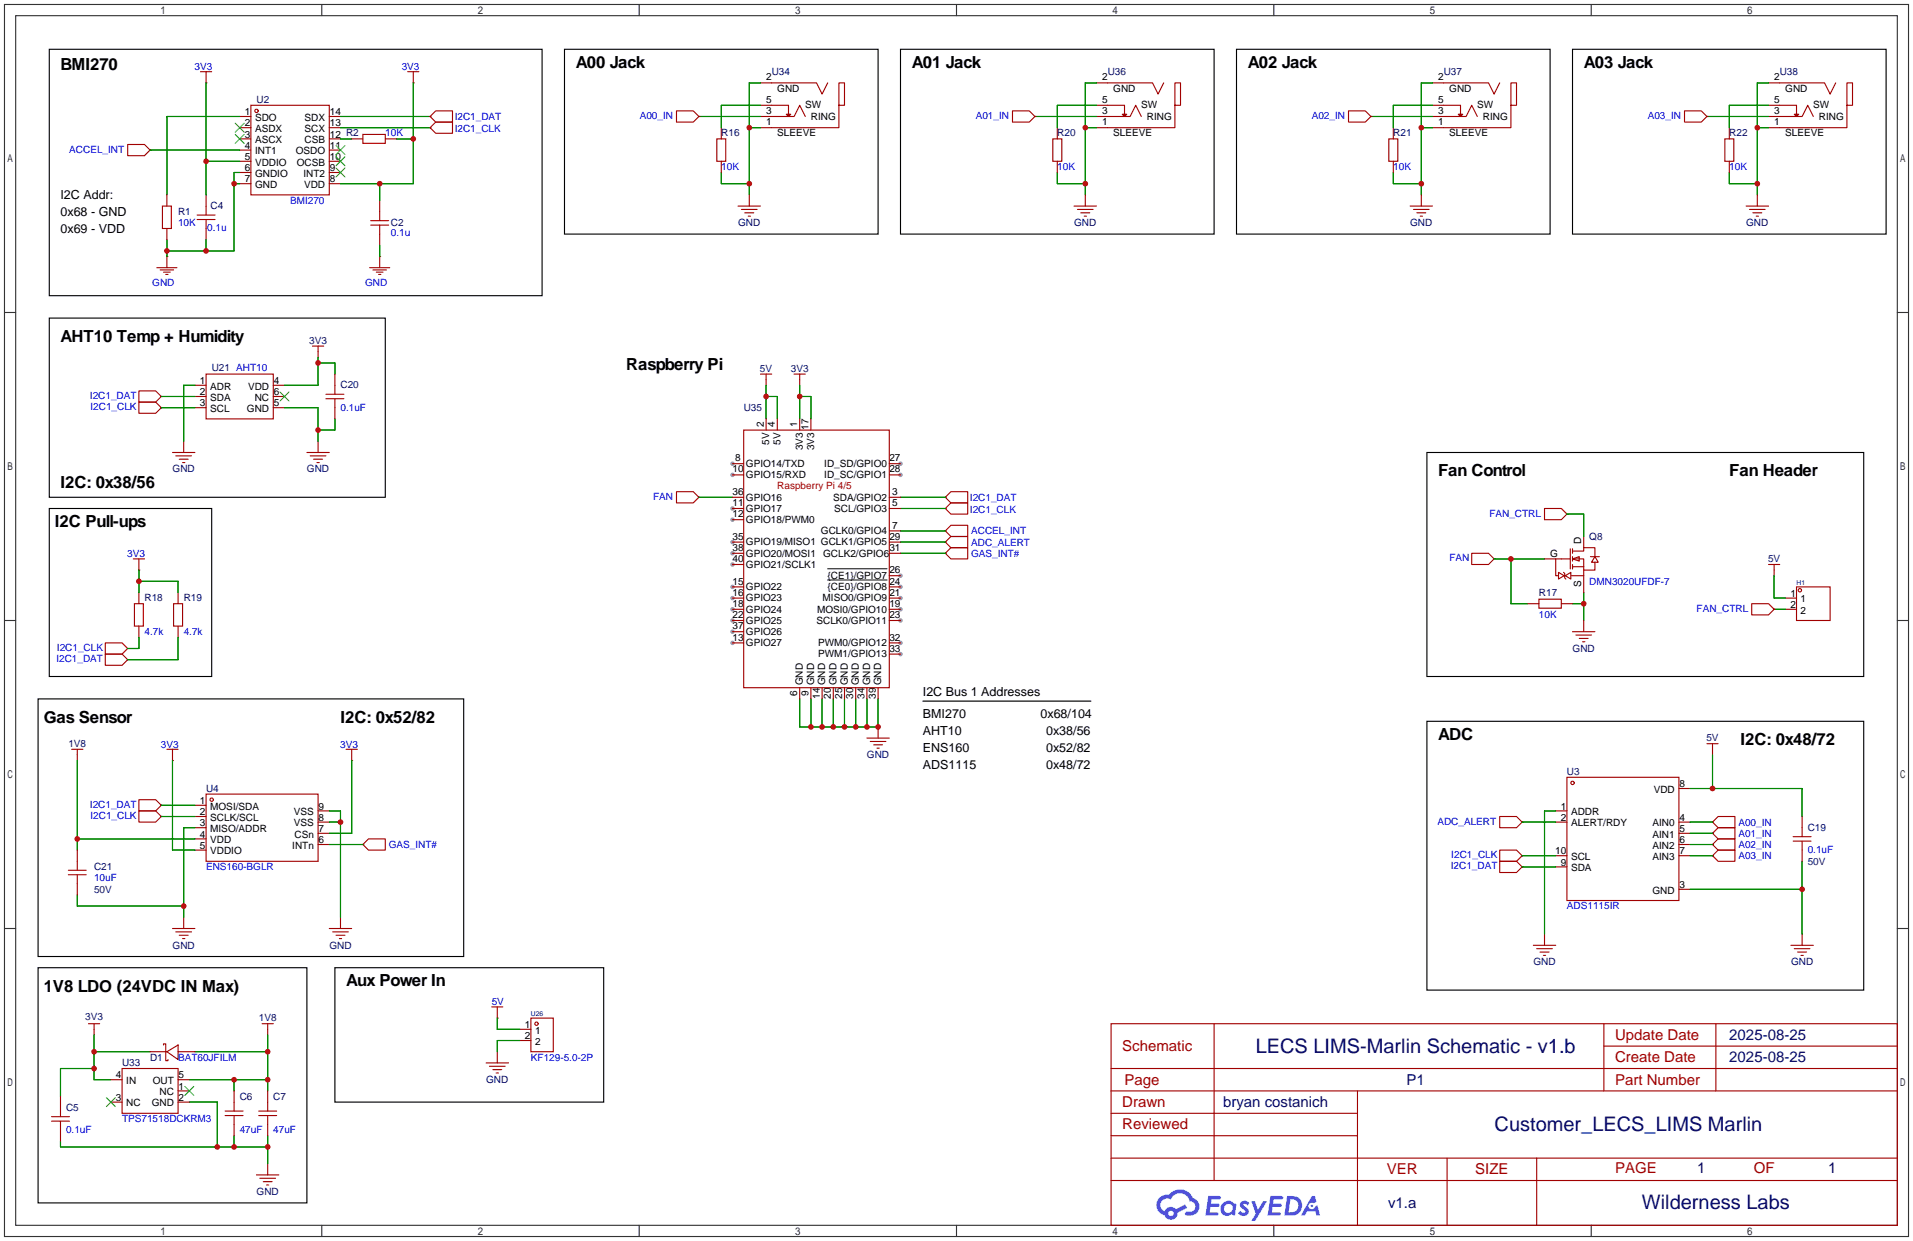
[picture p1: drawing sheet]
<svg xmlns="http://www.w3.org/2000/svg" width="434mm" height="281mm" viewBox="0 0 434 281" stroke-linecap="round" stroke-linejoin="round" font-family="sans-serif">
<g fill="#999">
<circle cx="166.1" cy="107.7" r=".51"/>
<circle cx="166.1" cy="115.3" r=".51"/>
<circle cx="166.1" cy="117.9" r=".51"/>
<circle cx="166.1" cy="145.8" r=".51"/>
<circle cx="166.1" cy="133.1" r=".51"/>
<circle cx="166.1" cy="135.6" r=".51"/>
<circle cx="166.1" cy="138.2" r=".51"/>
<circle cx="204.2" cy="138.2" r=".51"/>
<circle cx="204.2" cy="135.6" r=".51"/>
<circle cx="166.1" cy="140.7" r=".51"/>
<circle cx="204.2" cy="140.7" r=".51"/>
<circle cx="204.2" cy="133.1" r=".51"/>
<circle cx="204.2" cy="130.6" r=".51"/>
<circle cx="204.2" cy="105.2" r=".51"/>
<circle cx="204.2" cy="107.7" r=".51"/>
<circle cx="204.2" cy="145.8" r=".51"/>
<circle cx="204.2" cy="148.3" r=".51"/>
<circle cx="166.1" cy="122.9" r=".51"/>
<circle cx="166.1" cy="143.3" r=".51"/>
<circle cx="166.1" cy="125.5" r=".51"/>
<circle cx="166.1" cy="128" r=".51"/>
<circle cx="166.1" cy="105.2" r=".51"/>
</g>
<g fill="none" stroke="#333" stroke-width=".25">
<path d="M1 1h431.8v279.4h-431.8zM3.6 3.6h426.7v274.3h-426.7zM73 1v2.6M144.9 1v2.6M216.9 1v2.6M288.9 1v2.6M360.8 1v2.6M1 70.9h2.6M430.3 70.9h2.5M1 140.7h2.6M430.3 140.7h2.5M1 210.6h2.6"/>
<path d="M430.3 210.6h2.5M73 277.9v2.5M144.9 277.9v2.5M216.9 277.9v2.5M288.9 277.9v2.5M360.8 277.9v2.5"/>
</g>
<g fill="none" stroke="#a10000" stroke-width=".25">
<path d="M252 232.2h178.3v45.7h-178.3zM275.3 232.2v35.5M363.7 232.2v15.2M363.7 237.2h66.6M389.1 232.2v15.2M252 252.5h55.8M252 247.4h178.3M252 257.6h55.8M252 242.3h178.3M307.8 247.4v30.5M252 267.7h178.3M252 262.6h178.3"/>
<path d="M328.2 262.6v15.3M348.5 262.6v15.3"/>
</g>
<g fill="#5487ff">
<path d="M281.5 272.6a1.3 1.3 0 0 1 1.8 .2l-.4 .7a.54 .54 0 0 0-.9-.3l.1 .2a1.28 1.28 0 0 1 .8 2 1.53 1.53 0 0 1-2.2-.2l.6-.6 .7 .4a.31 .31 0 0 0 .4-.3 .31 .31 0 0 0-.3-.3 1.12 1.12 0 0 1-.6-1.8z"/>
<path d="M283.8 272.4h.8l.7 1.9 1.1-1.9h1l-2.8 4.5h-.8l.9-1.7z"/>
<path d="M274 271.2h2.2a.46 .46 0 0 1 .6 .1 .46 .46 0 0 1 .1 .5l-.4 .2h-1.7l-.2 .9h1.7a.4 .4 0 0 1 .3 .5 .4 .4 0 0 1-.4 .3h-1.7l-.2 1.2h1.4a.46 .46 0 0 1 .5 .1 .46 .46 0 0 1 .1 .5l-.3 .2h-2.7z"/>
<path d="M288.1 271.2h2.2a.47 .47 0 0 1 .6 .1 .47 .47 0 0 1 .1 .5l-.4 .2h-1.7l-.2 .9h1.7a.4 .4 0 0 1 .3 .5 .4 .4 0 0 1-.4 .3h-1.7l-.2 1.2h1.4a.46 .46 0 0 1 .5 .1 .46 .46 0 0 1 .1 .5l-.3 .2h-2.6z"/>
<path d="M297.5 271.2h.7l.4 1.4-.7 .3a.75 .75 0 0 0-1.1 .3 .75 .75 0 0 0 .5 1 .75 .75 0 0 0 .9-.6l.6-.3 .6 2.4h-.9l-.2-1h-1.9l-.5 1h-.9z"/>
<path d="M291.9 271.2l-.7 4.5h1.5a2.27 2.27 0 0 0 2.6-2.3 2.27 2.27 0 0 0-2.7-2.2zM292.7 272a1.5 1.5 0 0 1 1.7 1.5 1.5 1.5 0 0 1-1.9 1.4h-.3z"/>
<path d="M277.3 272.8a1.6 1.6 0 0 0-.3 2.3 1.6 1.6 0 0 0 2.3 .2l.8 .4 .3-2.5-.2-.3h-.4a1.58 1.58 0 0 0-2.5-.1zM277.9 273.4a.98 .98 0 0 1 1.6 .4 .98 .98 0 0 1-1.1 1.2 .94 .94 0 0 1-.8-.6 .94 .94 0 0 1 .3-1z"/>
<path d="M262.9 271.6a2.37 2.37 0 0 0 1.2 4 1.54 1.54 0 0 0 1.7 1 1.54 1.54 0 0 0 1.3-1.6l2.1-1.1-.4-.8-2.1 1.1a1.57 1.57 0 0 0-2.6 .5 1.5 1.5 0 0 1-.7-2.1 1.5 1.5 0 0 1 2.1-.6 2.23 2.23 0 0 1 2.3-1.4 2.23 2.23 0 0 1 2 1.9 1.16 1.16 0 0 1 1.3 1 1.16 1.16 0 0 1-1.1 1.3h-.7a.47 .47 0 0 0-.6 .4 .47 .47 0 0 0 .4 .5 2.14 2.14 0 0 0 2.8-1.3 2.14 2.14 0 0 0-1.4-2.8 3.2 3.2 0 0 0-5.4-.7l-1.2 .1zM265 275.2a.58 .58 0 0 1 1.1 0 .58 .58 0 0 1-1.1 0z"/>
<circle cx="297.5" cy="273.5" r=".28"/>
</g>
<g fill="none" stroke="#008700" stroke-width=".25">
<path d="M46.7 18.8v25.4M93.7 18.8v22.9h-16.5M172.5 18.8h-2.6v25.4M248.7 18.8h-2.6v25.4M324.9 18.8h-2.6v25.4M401.1 18.8h-2.6v25.4M34 34h20.4M46.7 36.6h7.7M54.4 26.4h-16.6v17.8M54.4 39.1h-1.3v17.8h-15.3M77.2 26.4h20.3M77.2 31.5h2.6"/>
<path d="M77.2 29h20.3M89.9 31.5h3.8M158.5 26.4h14M163.6 39.1v2.6h6.3M169.9 29h2.6M172.5 23.9h-8.9v5.1M234.7 26.4h14M239.8 39.1v2.6h6.3M246.1 29h2.6M248.7 23.9h-8.9v5.1M310.9 26.4h14M316 39.1v2.6h6.3"/>
<path d="M322.3 29h2.6M324.9 23.9h-8.9v5.1M387.1 26.4h14M392.2 39.1v2.6h6.3M398.5 29h2.6M401.1 23.9h-8.9v5.1M37.8 54.4v3.8M46.7 54.4v2.5M53.1 41.7h1.3M86.1 41.7v3.8M86.1 55.6v2.6M36.6 89.9h7.6"/>
<path d="M36.6 92.5h7.6M44.2 87.4h-2.5v12.7M64.5 92.5h7.6v7.6M72.1 81v6.4h-7.6M72.1 82.3h3.8v2.5M75.9 95v2.5h-3.8M173.7 89.9h2.6v5.1M173.7 87.4v7.6M181.4 89.9h2.5v5.1M181.4 87.4v7.6M158.5 112.8h7.6M204.2 112.8h10.2"/>
<path d="M204.2 115.3h10.2M355.3 116.6h3.9v5.1M31.5 129.3v5.1M31.5 131.8h8.9v2.6M204.2 122.9h10.2M204.2 125.5h10.2M204.2 120.4h10.2M338.8 126.7h11.5M342.6 126.7v10.2h3.9M356.6 136.9h2.6M359.2 134.4v6.3M402.3 130.6v5h2.6"/>
<path d="M402.3 138.2h2.6M31.5 144.5v2.6h-2.5M40.4 144.5v5.1h-11.4M181.4 158.5v6.3h17.7v-6.3M183.9 158.5v6.3M186.4 158.5v6.3M189 158.5v6.3M191.5 158.5v6.3M194.1 158.5v6.3M196.6 158.5v6.3M17.5 172.5v20.3M39.1 172.5v20.3h5.1"/>
<path d="M79.8 172.5v16.5h-5.1M383.3 178.8h25.4v6.4M388.4 171.2v7.6M17.5 190.2h26.7M36.6 185.2h7.6M36.6 182.6h7.6M44.2 187.7h-2.5v20.3M74.7 186.4h2.5M74.7 183.9h2.5v24.1M74.7 191.5h7.6M345.2 186.4h7.6M345.2 194.1h7.6"/>
<path d="M345.2 196.6h7.6M352.8 183.9h-2.5v27.9M383.3 186.4h5.1M383.3 194.1h5.1M383.3 189h5.1M383.3 191.5h5.1M408.7 195.3v16.5M17.5 202.9v2.6h24.2M383.3 201.7h25.4M21.3 234.7v10.2h3.8M21.3 238.5h12.7M44.2 238.5h16.5"/>
<path d="M60.7 234.7v12.7M112.8 230.9v2.5h5.1M117.9 236h-5.1v2.5M13.7 258.8v1.3h47M21.3 242.3h-7.6v6.4M42.9 244.9h17.8M42.9 249.9h6.4v10.2M53.1 244.9v2.5M53.1 257.6v2.5M60.7 257.6v6.3"/>
</g>
<g fill="none" stroke="#a10000" stroke-width=".25">
<path d="M45.5 16.3h2.5M46.7 18.8h.1M46.7 16.3v2.5M92.5 16.3h2.5M93.7 18.8h.1M93.7 16.3v2.5M172.5 18.8h12.7l1.2 2.5 1.3-2.5M248.7 18.8h12.7l1.2 2.5 1.3-2.5M324.9 18.8h12.7l1.2 2.5 1.3-2.5M401.1 18.8h12.7l1.2 2.5 1.3-2.5M29 32.8h3.8l1.2 1.2-1.2 1.3h-3.8zM34 34h.1"/>
<path d="M54.4 26.4h2.5M54.4 29h2.5M54.4 31.5h2.5M54.4 34h2.5M54.4 36.6h2.5M54.4 39.1h2.5M56.9 23.9h17.8v20.3h-17.8zM74.7 26.4h2.5M74.7 29h2.5M74.7 31.5h2.5M74.7 34h2.5M74.7 36.6h2.5"/>
<path d="M74.7 39.1h2.5M79.8 31.5h2.5M82.3 30.5h5.1v2h-5.1zM87.4 31.5h2.5M97.5 29h.1M97.5 26.4l1.3-1.3h3.8v2.6h-3.8zM97.5 26.4h.1M98.8 27.7h3.8v2.5h-3.8l-1.3-1.2zM153.4 25.1h3.8l1.3 1.3-1.3 1.3h-3.8zM158.5 26.4h.1M162.6 31.5h2v5.1h-2zM163.6 29v2.5"/>
<path d="M163.6 36.6v2.5M172.5 26.4h7.6l1.3-2.5 1.2 2.5M172.5 23.9h6.3v2.5l.5-.5h-1l.5 .5M190.2 23.9h1.3v-5.1h-1.3v10.2h-17.7M229.6 25.1h3.8l1.3 1.3-1.3 1.3h-3.8zM234.7 26.4h.1M238.8 31.5h2v5.1h-2zM239.8 29v2.5M239.8 36.6v2.5M248.7 26.4h7.6l1.3-2.5 1.2 2.5M248.7 23.9h6.3v2.5l.5-.5h-1l.5 .5M266.4 23.9h1.3v-5.1h-1.3v10.2h-17.7"/>
<path d="M305.8 25.1h3.8l1.3 1.3-1.3 1.3h-3.8zM310.9 26.4h.1M315 31.5h2v5.1h-2zM316 29v2.5M316 36.6v2.5M324.9 26.4h7.6l1.3-2.5 1.2 2.5M324.9 23.9h6.3v2.5l.5-.5h-1l.5 .5M342.6 23.9h1.3v-5.1h-1.3v10.2h-17.7M382 25.1h3.8l1.3 1.3-1.3 1.3h-3.8zM387.1 26.4h.1M391.2 31.5h2v5.1h-2zM392.2 29v2.5"/>
<path d="M392.2 36.6v2.5M401.1 26.4h7.6l1.3-2.5 1.2 2.5M401.1 23.9h6.3v2.5l.5-.5h-1l.5 .5M418.8 23.9h1.3v-5.1h-1.3v10.2h-17.7M36.8 46.7h2.1v5.1h-2.1zM37.8 58.2h.1M37.8 44.2v2.5M37.8 51.8v2.6M37.8 58.2v2.5M44.7 49.8h4.1M44.7 48.8h4.1M46.7 44.2v4.6"/>
<path d="M46.7 49.8v4.6M54.4 41.7h2.5M74.7 41.7h2.5M84.1 51.1h4M84.1 50h4M86.1 58.2h.1M86.1 45.5v4.5M86.1 51.1v4.5M86.1 58.2v2.5M167.4 46.7h5.1M168.1 47.5h3.6M168.9 48.3h2"/>
<path d="M169.7 49h.5M169.9 44.2v2.5M243.6 46.7h5.1M244.3 47.5h3.6M245.1 48.3h2M245.9 49h.5M246.1 44.2v2.5M319.8 46.7h5.1M320.5 47.5h3.6M321.3 48.3h2M322.1 49h.5M322.3 44.2v2.5"/>
<path d="M396 46.7h5.1M396.7 47.5h3.6M397.5 48.3h2M398.3 49h.5M398.5 44.2v2.5M35.6 60.7h4.5M36.3 61.2h3.1M37.1 61.7h1.5M37.6 62.2h.5M70.9 78.5h2.5M72.1 78.5v2.5M83.8 60.7h4.6"/>
<path d="M84.6 61.2h3M85.3 61.7h1.6M85.9 62.2h.5M31.5 91.2h3.8l1.3 1.3-1.3 1.2h-3.8zM31.5 88.6h3.8l1.3 1.3-1.3 1.3h-3.8zM36.6 92.5h.1M36.6 89.9h.1M44.2 87.4h2.5M44.2 89.9h2.5M44.2 92.5h2.5M46.7 84.8h15.3v10.2h-15.3zM62 87.4h2.5"/>
<path d="M62 89.9h2.5M62 92.5h2.5M73.9 89.4h4.1M73.9 90.4h4.1M75.9 84.8v4.6M75.9 90.4v4.6M168.7 97.5h33v58.5h-33zM172.5 84.8h2.5M173.7 84.8v2.6M173.7 95v2.5M176.3 95v2.5M180.1 84.8h2.5"/>
<path d="M181.4 84.8v2.6M181.4 95v2.5M183.9 95v2.5M39.1 102.6h5.1M39.9 103.4h3.5M40.6 104.1h2.1M41.4 104.9h.5M41.7 100.1v2.5M69.6 102.6h5.1M70.4 103.4h3.5M71.1 104.1h2.1M71.9 104.9h.5"/>
<path d="M72.1 100.1v2.5M153.4 111.5h3.8l1.3 1.3-1.3 1.2h-3.8zM158.5 112.8h.1M166.1 107.7h2.6M166.1 115.3h2.6M166.1 117.9h2.6M166.1 105.2h2.6M166.1 112.8h2.6M201.7 107.7h2.5M201.7 115.3h2.5M201.7 105.2h2.5M201.7 112.8h2.5"/>
<path d="M214.4 115.3l1.2-1.3h3.9v2.6h-3.9zM214.4 115.3h.1M214.4 112.8l1.2-1.3h3.9v2.5h-3.9zM214.4 112.8h.1M350.3 115.3h3.8l1.2 1.3-1.2 1.3h-3.8zM355.3 116.6h.1M30.2 126.7h2.6M30.5 136.9h2v5.1h-2zM31.5 129.3h.1M31.5 126.7v2.6M31.5 134.4v2.5M39.4 136.9h2v5.1h-2z"/>
<path d="M40.4 134.4v2.5M166.1 135.6h2.6M166.1 138.2h2.6M166.1 128h2.6M166.1 133.1h2.6M166.1 122.9h2.6M166.1 125.5h2.6M201.7 135.6h2.5M201.7 138.2h2.5M201.7 130.6h2.5M201.7 133.1h2.5M201.7 122.9h2.5"/>
<path d="M201.7 125.5h2.5M201.7 120.4h2.5M214.4 120.4l1.2-1.3h3.9v2.6h-3.9zM214.4 120.4h.1M214.4 122.9l1.2-1.2h3.9v2.5h-3.9zM214.4 122.9h.1M214.4 125.5l1.2-1.3h3.9v2.5h-3.9zM214.4 125.5h.1M333.8 125.5h3.8l1.2 1.2-1.2 1.3h-3.8zM338.8 126.7h.1M346.5 136.9h2.5M349 135.9h5.1v2h-5.1z"/>
<path d="M350.3 126.7h5.8M352.8 126.7v3.9h.5M353.4 129.8l1.3 .8-1.3 .7zM354.1 136.9h2.5M354.6 129.8l.2 .2v1.1l.3 .2M355 130.6l1.2-.8v1.5zM356.1 124.5v4.5M356.4 130.6h2.8M356.6 126.7l1.5-.5v1.1zM356.6 125h2.6v-.8h2.5v2M356.6 126.7h2.6v2.6h2.5v-1.8M356.6 128.5h2.6"/>
<path d="M356.6 124.5v1M356.6 126.2v1.1M356.6 128v1M359.2 121.7v2.5M359.2 129.3v5.1M360.7 126.2h2M361.7 126.2l.8 1.3h-1.6zM397.3 136.9h3.8l1.2 1.3-1.2 1.2h-3.8zM401.1 128h2.5M402.3 138.2h.1M402.3 128v2.6M404.9 135.6h2.5"/>
<path d="M404.9 138.2h2.5M407.4 133.1h7.6v7.6h-7.6zM23.9 145.8h3.8l1.3 1.3-1.3 1.2h-3.8zM23.9 148.3h3.8l1.3 1.3-1.3 1.3h-3.8zM29 147.1h.1M29 149.6h.1M31.5 142v2.5M40.4 142v2.5M166.1 143.3h2.6M166.1 145.8h2.6M166.1 140.7h2.6M181.4 156v2.5"/>
<path d="M183.9 156v2.5M186.4 156v2.5M189 156v2.5M191.5 156v2.5M194.1 156v2.5M196.6 156v2.5M199.1 156v2.5M201.7 145.8h2.5M201.7 140.7h2.5M201.7 148.3h2.5M356.6 143.3h5.1M357.4 144h3.5"/>
<path d="M358.1 144.8h2.1M358.9 145.5h.5M359.2 140.7v2.6M16.3 169.9h2.5M17.5 169.9v2.6M37.8 169.9h2.6M39.1 172.5h.1M39.1 169.9v2.6M78.5 169.9h2.5M79.8 172.5h.1M79.8 169.9v2.6M196.6 167.4h5.1"/>
<path d="M197.4 168.1h3.5M198.1 168.9h2.1M198.9 169.7h.5M199.1 164.8v2.6M355.3 176.3h25.4v27.9h-25.4zM380.7 178.8h2.6M387.1 168.7h2.5M388.4 168.7v2.5M15.5 197.4h4.1M15.5 198.4h4.1M17.5 192.8v4.6M17.5 198.4v4.5"/>
<path d="M31.5 183.9h3.8l1.3 1.3-1.3 1.2h-3.8zM31.5 181.4h3.8l1.3 1.2-1.3 1.3h-3.8zM36.6 185.2h.1M36.6 182.6h.1M44.2 192.8h2.5M44.2 190.2h2.5M44.2 187.7h2.5M44.2 185.2h2.5M44.2 182.6h2.5M46.7 180.1h25.4v15.2h-25.4zM72.1 183.9h2.6M72.1 186.4h2.6"/>
<path d="M72.1 191.5h2.6M72.1 189h2.6M82.3 191.5l1.3-1.3h3.8v2.6h-3.8zM82.3 191.5h.1M340.1 185.2h3.8l1.3 1.2-1.3 1.3h-3.8zM340.1 192.8h3.8l1.3 1.3-1.3 1.2h-3.8zM340.1 195.3h3.8l1.3 1.3-1.3 1.3h-3.8zM345.2 186.4h.1M345.2 194.1h.1M345.2 196.6h.1M352.8 183.9h2.5M352.8 186.4h2.5"/>
<path d="M352.8 194.1h2.5M352.8 196.6h2.5M380.7 186.4h2.6M380.7 194.1h2.6M380.7 191.5h2.6M380.7 189h2.6M388.4 186.4h.1M388.4 189h.1M388.4 191.5h.1M388.4 194.1h.1M389.6 185.2h3.8v2.5h-3.8l-1.2-1.3zM389.6 187.7h3.8v2.5h-3.8l-1.2-1.2z"/>
<path d="M389.6 190.2h3.8v2.6h-3.8l-1.2-1.3zM389.6 192.8h3.8v2.5h-3.8l-1.2-1.2zM406.7 189.7h4M406.7 190.8h4M408.7 185.2v4.5M408.7 190.8v4.5M39.1 210.6h5.1M39.9 211.3h3.5M40.6 212.1h2.1M41.4 212.9h.5M41.7 208v2.6M74.7 210.6h5.1"/>
<path d="M75.4 211.3h3.6M76.2 212.1h2M77 212.9h.5M77.2 208v2.6M347.7 214.4h5.1M348.5 215.1h3.5M349.2 215.9h2.1M350 216.7h.5M350.3 211.8v2.6M380.7 201.7h2.6M406.1 214.4h5.1M406.9 215.1h3.6"/>
<path d="M407.7 215.9h2M408.4 216.7h.5M408.7 211.8v2.6M20.1 232.2h2.5M21.3 232.2v2.5M34 238.5h3.8M37.1 237v-.3h.5v3.8h.5v-.2M37.8 238.5l2.6-1.5v3.3zM40.4 238.5h3.8M59.4 232.2h2.6M60.7 232.2v2.5M111.5 228.3h2.5"/>
<path d="M112.8 230.9h.1M112.8 228.3v2.6M112.8 238.5v2.5M117.9 233.4h2.5M117.9 236h2.5M120.4 230.9h5.1v7.6h-5.1zM11.7 253.2h4M11.7 254.3h4M13.7 248.7v4.5M13.7 254.3v4.5M25.1 249.9h2.6M25.1 244.9h2.6"/>
<path d="M27.7 242.3h12.7v10.2h-12.7zM40.4 247.4h2.5M40.4 249.9h2.5M40.4 244.9h2.5M51.1 252h4M51.1 253h4M53.1 247.4v4.6M53.1 253v4.6M58.7 252h4M58.7 253h4M60.7 247.4v4.6M60.7 253v4.6"/>
<path d="M110.2 241h5.1M111 241.8h3.6M111.8 242.6h2M112.5 243.3h.5M58.2 266.4h5M58.9 267.2h3.6M59.7 268h2M60.5 268.7h.5M60.7 263.9v2.5"/>
<circle cx="58.2" cy="25.1" r=".38"/>
<circle cx="408.2" cy="133.9" r=".38"/>
<circle cx="356.6" cy="177.5" r=".38"/>
<circle cx="48" cy="181.4" r=".38"/>
<circle cx="121.7" cy="232.2" r=".38"/>
</g>
<g fill="none" stroke="#3c3" stroke-width=".25">
<path d="M53.3 27.9l2.1 2.1M53.3 30.5l2.1 2M55.4 27.9l-2.1 2.1M55.4 30.5l-2.1 2M76.2 38.1l2 2M76.2 35.6l2 2M76.2 33l2 2.1M78.2 38.1l-2 2M78.2 35.6l-2 2M78.2 33l-2 2.1M63.5 88.9l2 2M65.5 88.9l-2 2"/>
<path d="M24.1 248.9l2.1 2.1M26.2 248.9l-2.1 2.1M41.9 246.4l2 2M43.9 246.4l-2 2"/>
</g>
<g fill="none" stroke="#000" stroke-width=".25">
<path d="M11.2 11.2h111.7v55.9h-111.7zM128 11.2h71.1v41.9h-71.1zM204.2 11.2h71.1v41.9h-71.1zM280.4 11.2h71.1v41.9h-71.1zM356.6 11.2h71.1v41.9h-71.1zM11.2 72.1h76.2v40.7h-76.2zM11.2 115.3h36.8v38.1h-36.8zM323.6 102.6h99.1v50.8h-99.1zM8.6 158.5h96.6v58.4h-96.6zM209.3 159h38.1M323.6 163.6h99.1v60.9h-99.1zM8.6 219.5h61v53.3h-61z"/>
<path d="M75.9 219.5h61v30.4h-61z"/>
</g>
<path d="M187.7 131.5h13.5M187.7 129h13.5" fill="none" stroke="#000" stroke-width=".23"/>
<g fill="#c00">
<circle cx="199.1" cy="164.8" r=".63"/>
<circle cx="196.6" cy="164.8" r=".63"/>
<circle cx="194.1" cy="164.8" r=".63"/>
<circle cx="191.5" cy="164.8" r=".63"/>
<circle cx="189" cy="164.8" r=".63"/>
<circle cx="186.4" cy="164.8" r=".63"/>
<circle cx="183.9" cy="164.8" r=".63"/>
<circle cx="181.4" cy="89.9" r=".63"/>
<circle cx="173.7" cy="89.9" r=".63"/>
<circle cx="37.8" cy="56.9" r=".63"/>
<circle cx="46.7" cy="56.9" r=".63"/>
<circle cx="53.1" cy="41.7" r=".63"/>
<circle cx="46.7" cy="36.6" r=".63"/>
<circle cx="93.7" cy="31.5" r=".63"/>
<circle cx="86.1" cy="41.7" r=".63"/>
<circle cx="408.7" cy="201.7" r=".63"/>
<circle cx="388.4" cy="178.8" r=".63"/>
<circle cx="72.1" cy="82.3" r=".63"/>
<circle cx="72.1" cy="97.5" r=".63"/>
<circle cx="21.3" cy="242.3" r=".63"/>
<circle cx="21.3" cy="238.5" r=".63"/>
<circle cx="60.7" cy="238.5" r=".63"/>
<circle cx="60.7" cy="244.9" r=".63"/>
<circle cx="53.1" cy="244.9" r=".63"/>
<circle cx="49.3" cy="260.1" r=".63"/>
<circle cx="53.1" cy="260.1" r=".63"/>
<circle cx="60.7" cy="260.1" r=".63"/>
<circle cx="17.5" cy="190.2" r=".63"/>
<circle cx="41.7" cy="205.5" r=".63"/>
<circle cx="77.2" cy="186.4" r=".63"/>
<circle cx="359.2" cy="136.9" r=".63"/>
<circle cx="342.6" cy="126.7" r=".63"/>
<circle cx="169.9" cy="29" r=".63"/>
<circle cx="169.9" cy="41.7" r=".63"/>
<circle cx="31.5" cy="131.8" r=".63"/>
<circle cx="246.1" cy="29" r=".63"/>
<circle cx="246.1" cy="41.7" r=".63"/>
<circle cx="322.3" cy="29" r=".63"/>
<circle cx="322.3" cy="41.7" r=".63"/>
<circle cx="398.5" cy="29" r=".63"/>
<circle cx="398.5" cy="41.7" r=".63"/>
</g>
<g font-size="4.5" fill="#000080">
<text x="284.8" y="238.7">LECS LIMS-Marlin Schematic - v1.b</text>
<text x="338.9" y="256.5">Customer_LECS_LIMS Marlin</text>
<text x="372.4" y="274.2">Wilderness Labs</text>
</g>
<g font-size="3.8">
<text x="13.7" y="15.9">BMI270</text>
<text x="130.6" y="15.3">A00 Jack</text>
<text x="206.8" y="15.3">A01 Jack</text>
<text x="283" y="15.3">A02 Jack</text>
<text x="359.2" y="15.3">A03 Jack</text>
<text x="13.7" y="77.6">AHT10 Temp + Humidity</text>
<text x="142" y="83.9">Raspberry Pi</text>
<text x="13.7" y="110.6">I2C: 0x38/56</text>
<text x="326.1" y="108.1">Fan Control</text>
<text x="392.2" y="108.1">Fan Header</text>
<text x="12.4" y="119.5">I2C Pull-ups</text>
<text x="9.9" y="163.9">Gas Sensor</text>
<text x="77.2" y="163.9">I2C: 0x52/82</text>
<text x="326.1" y="167.7">ADC</text>
<text x="394.7" y="169">I2C: 0x48/72</text>
<text x="9.9" y="224.9">1V8 LDO (24VDC IN Max)</text>
<text x="78.5" y="223.6">Aux Power In</text>
</g>
<g font-size="3.4" fill="#a00000">
<text x="254.5" y="238.3">Schematic</text>
<text x="366.3" y="235.8">Update Date</text>
<text x="255" y="245.9">Page</text>
<text x="366.3" y="240.9">Create Date</text>
<text x="366.3" y="245.9">Part Number</text>
<text x="254.5" y="251">Drawn</text>
<text x="254.5" y="256.1">Reviewed</text>
<text x="314.5" y="266.3">VER</text>
<text x="334.5" y="266.3">SIZE</text>
<text x="366.3" y="266">PAGE</text>
<text x="397.8" y="266">OF</text>
</g>
<g font-size="3.4" fill="#000080">
<text x="392.2" y="235.8">2025-08-25</text>
<text x="319" y="245.9">P1</text>
<text x="392.2" y="240.9">2025-08-25</text>
<text x="277.4" y="251">bryan costanich</text>
<text x="384.9" y="266">1</text>
<text x="414.6" y="266">1</text>
<text x="314.8" y="273.9">v1.a</text>
</g>
<g font-size="2.8">
<text x="13.7" y="45.2">I2C Addr:</text>
<text x="13.7" y="49">0x68 - GND</text>
<text x="13.7" y="52.8">0x69 - VDD</text>
<text x="209.3" y="157.8">I2C Bus 1 Addresses</text>
<text x="209.3" y="166.7">AHT10</text>
<text x="209.3" y="162.9">BMI270</text>
<text x="236" y="162.9">0x68/104</text>
<text x="237.2" y="166.7">0x38/56</text>
<text x="209.3" y="170.5">ENS160</text>
<text x="237.2" y="170.5">0x52/82</text>
<text x="209.3" y="174.3">ADS1115</text>
<text x="237.2" y="174.3">0x48/72</text>
</g>
<g font-size="2.3" fill="#00f">
<text x="44.1" y="15.9">3V3</text>
<text x="91.1" y="15.9">3V3</text>
<text x="103.1" y="29.9">I2C1_CLK</text>
<text x="103.1" y="27.3">I2C1_DAT</text>
<text x="145.1" y="27.1">A00_IN</text>
<text x="221.3" y="27.1">A01_IN</text>
<text x="297.5" y="27.1">A02_IN</text>
<text x="373.7" y="27.1">A03_IN</text>
<text x="15.7" y="34.7">ACCEL_INT</text>
<text x="87.4" y="31">10K</text>
<text x="163.6" y="38.6">10K</text>
<text x="239.8" y="38.6">10K</text>
<text x="316" y="38.6">10K</text>
<text x="392.2" y="38.6">10K</text>
<text x="65.8" y="46.2">BMI270</text>
<text x="40.4" y="51.3">10K</text>
<text x="47" y="52.4">0.1u</text>
<text x="88.6" y="53.5">0.1u</text>
<text x="34.5" y="64.9">GND</text>
<text x="82.8" y="64.9">GND</text>
<text x="20.4" y="90.5">I2C1_DAT</text>
<text x="20.5" y="93">I2C1_CLK</text>
<text x="77.2" y="93.2">0.1uF</text>
<text x="148.1" y="113.4">FAN</text>
<text x="220" y="113.7">I2C1_DAT</text>
<text x="220" y="116.2">I2C1_CLK</text>
<text x="337.8" y="117.2">FAN_CTRL</text>
<text x="220.2" y="121.2">ACCEL_INT</text>
<text x="220.2" y="123.7">ADC_ALERT</text>
<text x="28.9" y="126.3">3V3</text>
<text x="220.2" y="126.3">GAS_INT#</text>
<text x="328.7" y="127.3">FAN</text>
<text x="360.4" y="132.6">DMN3020UFDF-7</text>
<text x="32.8" y="144">4.7k</text>
<text x="41.7" y="144">4.7k</text>
<text x="349" y="140.2">10K</text>
<text x="384.8" y="138.8">FAN_CTRL</text>
<text x="12.9" y="147.6">I2C1_CLK</text>
<text x="12.8" y="150.1">I2C1_DAT</text>
<text x="36.5" y="169.5">3V3</text>
<text x="77.1" y="169.5">3V3</text>
<text x="20.4" y="183.2">I2C1_DAT</text>
<text x="20.5" y="185.7">I2C1_CLK</text>
<text x="326" y="187.1">ADC_ALERT</text>
<text x="394.2" y="187.2">A00_IN</text>
<text x="394.2" y="189.8">A01_IN</text>
<text x="46.7" y="197.3">ENS160-BGLR</text>
<text x="88.2" y="192.3">GAS_INT#</text>
<text x="329" y="197.1">I2C1_DAT</text>
<text x="329.1" y="194.6">I2C1_CLK</text>
<text x="394.2" y="192.3">A02_IN</text>
<text x="394.2" y="194.8">A03_IN</text>
<text x="410" y="193.5">0.1uF</text>
<text x="21.3" y="199.9">10uF</text>
<text x="355.3" y="206.2">ADS1115IR</text>
<text x="111.5" y="227.8">5V</text>
<text x="40.4" y="240.5">BAT60JFILM</text>
<text x="120.4" y="240.5">KF129-5.0-2P</text>
<text x="15" y="257">0.1uF</text>
<text x="27.7" y="254.5">TPS71518DCKRM3</text>
<text x="54.4" y="257">47uF</text>
<text x="62" y="257">47uF</text>
</g>
<g font-size="2.3" fill="#000080">
<text x="175" y="17">U34</text>
<text x="251.2" y="17">U36</text>
<text x="327.4" y="17">U37</text>
<text x="403.6" y="17">U38</text>
<text x="58.2" y="23.3">U2</text>
<text x="163.6" y="31">R16</text>
<text x="239.8" y="31">R20</text>
<text x="316" y="31">R21</text>
<text x="392.2" y="31">R22</text>
<text x="47.8" y="47.4">C4</text>
<text x="40.4" y="48.7">R1</text>
<text x="88.6" y="51.2">C2</text>
<text x="167.4" y="51.3">GND</text>
<text x="243.6" y="51.3">GND</text>
<text x="319.8" y="51.3">GND</text>
<text x="396" y="51.3">GND</text>
<text x="70.1" y="77.9">3V3</text>
<text x="48" y="84">U21 AHT10</text>
<text x="77.2" y="88.1">C20</text>
<text x="172.3" y="84.3">5V</text>
<text x="179.3" y="84.3">3V3</text>
<text x="168.7" y="93.2">U35</text>
<text x="39.1" y="107.2">GND</text>
<text x="69.6" y="107.2">GND</text>
<text x="360.4" y="122.4">Q8</text>
<text x="400.9" y="127.5">5V</text>
<text x="32.8" y="136.4">R18</text>
<text x="41.7" y="136.4">R19</text>
<text x="349" y="135.1">R17</text>
<text x="356.6" y="147.8">GND</text>
<text x="15.5" y="169.4">1V8</text>
<text x="196.6" y="171.9">GND</text>
<text x="387" y="168.1">5V</text>
<text x="46.7" y="179.5">U4</text>
<text x="355.3" y="175.7">U3</text>
<text x="410" y="188.4">C19</text>
<text x="21.3" y="197.3">C21</text>
<text x="410" y="196.1">50V</text>
<text x="21.3" y="202.4">50V</text>
<text x="39.1" y="215.1">GND</text>
<text x="74.7" y="215.1">GND</text>
<text x="347.7" y="218.9">GND</text>
<text x="406.2" y="218.9">GND</text>
<text x="19.3" y="231.4">3V3</text>
<text x="58.7" y="231.6">1V8</text>
<text x="27.7" y="241.8">U33</text>
<text x="34" y="240.5">D1</text>
<text x="110.3" y="245.6">GND</text>
<text x="15" y="251.9">C5</text>
<text x="54.4" y="249.4">C6</text>
<text x="62" y="249.4">C7</text>
<text x="58.2" y="271">GND</text>
</g>
<g font-size="2.3">
<text x="173.7" y="18.3">2</text>
<text x="173.7" y="23.3">5</text>
<text x="176.3" y="20.8">GND</text>
<text x="249.9" y="18.3">2</text>
<text x="249.9" y="23.3">5</text>
<text x="252.5" y="20.8">GND</text>
<text x="326.1" y="18.3">2</text>
<text x="326.1" y="23.3">5</text>
<text x="328.7" y="20.8">GND</text>
<text x="402.3" y="18.3">2</text>
<text x="402.3" y="23.3">5</text>
<text x="404.9" y="20.8">GND</text>
<text x="55.5" y="26.1">1</text>
<text x="55.5" y="28.6">2</text>
<text x="57.8" y="27.4">SDO</text>
<text x="57.8" y="29.9">ASDX</text>
<text x="69.1" y="29.9">SCX</text>
<text x="69.1" y="27.4">SDX</text>
<text x="74.8" y="28.6">13</text>
<text x="74.8" y="26.1">14</text>
<text x="173.7" y="28.4">1</text>
<text x="173.7" y="25.9">3</text>
<text x="182.6" y="24.6">SW</text>
<text x="183.9" y="27.1">RING</text>
<text x="249.9" y="28.4">1</text>
<text x="249.9" y="25.9">3</text>
<text x="258.8" y="24.6">SW</text>
<text x="260.1" y="27.1">RING</text>
<text x="326.1" y="28.4">1</text>
<text x="326.1" y="25.9">3</text>
<text x="335" y="24.6">SW</text>
<text x="336.3" y="27.1">RING</text>
<text x="402.3" y="28.4">1</text>
<text x="402.3" y="25.9">3</text>
<text x="411.2" y="24.6">SW</text>
<text x="412.5" y="27.1">RING</text>
<text x="55.5" y="31.2">3</text>
<text x="55.5" y="33.7">4</text>
<text x="57.8" y="32.5">ASCX</text>
<text x="57.8" y="35">INT1</text>
<text x="67.1" y="35">OSDO</text>
<text x="69.1" y="32.5">CSB</text>
<text x="74.8" y="33.7">11</text>
<text x="74.8" y="31.2">12 R2</text>
<text x="176.3" y="31">SLEEVE</text>
<text x="252.5" y="31">SLEEVE</text>
<text x="328.7" y="31">SLEEVE</text>
<text x="404.9" y="31">SLEEVE</text>
<text x="55.5" y="36.3">5</text>
<text x="55.5" y="38.8">6</text>
<text x="55.5" y="41.3">7</text>
<text x="57.8" y="37.5">VDDIO</text>
<text x="57.8" y="40.1">GNDIO</text>
<text x="67.3" y="37.5">OCSB</text>
<text x="68.8" y="40.1">INT2</text>
<text x="74.8" y="41.3">8</text>
<text x="74.8" y="38.8">9</text>
<text x="74.8" y="36.3">10</text>
<text x="57.8" y="42.6">GND</text>
<text x="69" y="42.6">VDD</text>
<text x="45.3" y="87.1">1</text>
<text x="45.3" y="89.6">2</text>
<text x="47.7" y="88.3">ADR</text>
<text x="56.3" y="88.3">VDD</text>
<text x="62.1" y="87.1">4</text>
<text x="62.1" y="89.6">6</text>
<text x="45.3" y="92.1">3</text>
<text x="47.7" y="90.9">SDA</text>
<text x="47.7" y="93.4">SCL</text>
<text x="56" y="93.4">GND</text>
<text x="57.8" y="90.9">NC</text>
<text x="62.1" y="92.1">5</text>
<text x="173.2" y="96.9" transform="rotate(-90 173.2 96.9)">2</text>
<text x="174.5" y="100.8" transform="rotate(-90 174.5 100.8)">5V</text>
<text x="175.7" y="96.9" transform="rotate(-90 175.7 96.9)">4</text>
<text x="177" y="100.8" transform="rotate(-90 177 100.8)">5V</text>
<text x="180.8" y="96.9" transform="rotate(-90 180.8 96.9)">1</text>
<text x="183.4" y="97.5" transform="rotate(-90 183.4 97.5)">17</text>
<text x="166.1" y="107.2">10</text>
<text x="166.8" y="104.6">8</text>
<text x="169.2" y="105.9">GPIO14/TXD</text>
<text x="182.1" y="102.1" transform="rotate(-90 182.1 102.1)">3V3</text>
<text x="184.6" y="102.1" transform="rotate(-90 184.6 102.1)">3V3</text>
<text x="186.9" y="105.9">ID_SD/GPIO0</text>
<text x="201.7" y="104.6">27</text>
<text x="201.7" y="107.2">28</text>
<text x="166.1" y="112.2">36</text>
<text x="169.2" y="108.4">GPIO15/RXD</text>
<text x="169.2" y="113.5">GPIO16</text>
<text x="186.9" y="108.4">ID_SC/GPIO1</text>
<text x="188.9" y="113.5">SDA/GPIO2</text>
<text x="202.3" y="112.2">3</text>
<text x="166.1" y="114.8">11</text>
<text x="166.1" y="117.3">12</text>
<text x="169.2" y="116">GPIO17</text>
<text x="169.2" y="118.6">GPIO18/PWM0</text>
<text x="189.2" y="116">SCL/GPIO3</text>
<text x="202.3" y="114.8">5</text>
<text x="202.3" y="119.9">7</text>
<text x="166.1" y="122.4">35</text>
<text x="166.1" y="124.9">38</text>
<text x="169.2" y="123.7">GPIO19/MISO1 GCLK1/GPIO5</text>
<text x="186.2" y="121.1">GCLK0/GPIO4</text>
<text x="201.7" y="122.4">29</text>
<text x="201.7" y="124.9">31</text>
<text x="358.6" y="123.3" transform="rotate(-90 358.6 123.3)">D</text>
<text x="166.1" y="127.5">40</text>
<text x="169.2" y="126.2">GPIO20/MOSI1</text>
<text x="169.2" y="128.7">GPIO21/SCLK1</text>
<text x="186.7" y="126.2">GCLK2/GPIO6</text>
<text x="187.7" y="131.3">{CE1}/GPIO7</text>
<text x="201.7" y="130">26</text>
<text x="351.5" y="126.2">G</text>
<text x="166.1" y="132.6">15</text>
<text x="166.1" y="135.1">16</text>
<text x="166.1" y="137.6">18</text>
<text x="169.2" y="133.8">GPIO22</text>
<text x="169.2" y="136.4">GPIO23</text>
<text x="186.5" y="136.4">MISO0/GPIO9</text>
<text x="187.7" y="133.8">{CE0}/GPIO8</text>
<text x="201.7" y="137.6">19</text>
<text x="201.7" y="135.1">21</text>
<text x="201.7" y="132.6">24</text>
<text x="358.6" y="133.1" transform="rotate(-90 358.6 133.1)">S</text>
<text x="406" y="135.3">1</text>
<text x="406" y="137.9">2</text>
<text x="408.4" y="136.6">1</text>
<text x="166.1" y="140.2">22</text>
<text x="166.1" y="142.7">37</text>
<text x="169.2" y="138.9">GPIO24</text>
<text x="169.2" y="141.4">GPIO25</text>
<text x="169.2" y="144">GPIO26</text>
<text x="185.2" y="141.4">SCLK0/GPIO11</text>
<text x="185.3" y="138.9">MOSI0/GPIO10</text>
<text x="201.7" y="140.2">23</text>
<text x="408.4" y="139.1">2</text>
<text x="166.1" y="145.3">13</text>
<text x="169.2" y="146.5">GPIO27</text>
<text x="185.5" y="146.5">PWM0/GPIO12</text>
<text x="185.5" y="149.1">PWM1/GPIO13</text>
<text x="201.7" y="145.3">32</text>
<text x="201.7" y="147.8">33</text>
<text x="182.1" y="155.4" transform="rotate(-90 182.1 155.4)">GND</text>
<text x="184.6" y="155.4" transform="rotate(-90 184.6 155.4)">GND</text>
<text x="187.2" y="155.4" transform="rotate(-90 187.2 155.4)">GND</text>
<text x="189.7" y="155.4" transform="rotate(-90 189.7 155.4)">GND</text>
<text x="192.2" y="155.4" transform="rotate(-90 192.2 155.4)">GND</text>
<text x="194.8" y="155.4" transform="rotate(-90 194.8 155.4)">GND</text>
<text x="197.3" y="155.4" transform="rotate(-90 197.3 155.4)">GND</text>
<text x="199.9" y="155.4" transform="rotate(-90 199.9 155.4)">GND</text>
<text x="180.8" y="157.9" transform="rotate(-90 180.8 157.9)">6</text>
<text x="183.4" y="157.9" transform="rotate(-90 183.4 157.9)">9</text>
<text x="185.9" y="158.5" transform="rotate(-90 185.9 158.5)">14</text>
<text x="188.4" y="158.5" transform="rotate(-90 188.4 158.5)">20</text>
<text x="191" y="158.5" transform="rotate(-90 191 158.5)">25</text>
<text x="193.5" y="158.5" transform="rotate(-90 193.5 158.5)">30</text>
<text x="196.1" y="158.5" transform="rotate(-90 196.1 158.5)">34</text>
<text x="198.6" y="158.5" transform="rotate(-90 198.6 158.5)">39</text>
<text x="375" y="179.8">VDD</text>
<text x="380.9" y="178.5">8</text>
<text x="45.3" y="184.9">2</text>
<text x="45.3" y="182.3">1</text>
<text x="47.7" y="183.6">MOSI/SDA</text>
<text x="66.7" y="184.9">VSS</text>
<text x="72.3" y="183.6">9</text>
<text x="354" y="183.6">1</text>
<text x="356.3" y="184.9">ADDR</text>
<text x="45.3" y="189.9">4</text>
<text x="45.3" y="187.4">3</text>
<text x="47.7" y="191.2">VDD</text>
<text x="47.7" y="188.7">MISO/ADDR</text>
<text x="47.7" y="186.1">SCLK/SCL</text>
<text x="66.7" y="187.4">VSS</text>
<text x="66.8" y="189.9">CSn</text>
<text x="72.3" y="186.1">8</text>
<text x="72.3" y="188.7">7</text>
<text x="72.3" y="191.2">6</text>
<text x="354" y="186.1">2</text>
<text x="356.3" y="187.4">ALERT/RDY</text>
<text x="374.8" y="189.9">AIN1</text>
<text x="374.8" y="187.4">AIN0</text>
<text x="380.9" y="191.2">6</text>
<text x="380.9" y="188.7">5</text>
<text x="380.9" y="186.1">4</text>
<text x="45.3" y="192.5">5</text>
<text x="47.7" y="193.7">VDDIO</text>
<text x="66.3" y="192.5">INTn</text>
<text x="352.7" y="193.7">10</text>
<text x="354" y="196.3">9</text>
<text x="356.3" y="195">SCL</text>
<text x="356.3" y="197.6">SDA</text>
<text x="374.8" y="195">AIN3</text>
<text x="374.8" y="192.5">AIN2</text>
<text x="380.9" y="193.7">7</text>
<text x="374.8" y="202.6">GND</text>
<text x="380.9" y="201.4">3</text>
<text x="119" y="233.1">1</text>
<text x="119" y="235.7">2</text>
<text x="121.3" y="234.4">1</text>
<text x="121.3" y="236.9">2</text>
<text x="26.3" y="244.5">4</text>
<text x="28.6" y="245.8">IN</text>
<text x="34.7" y="245.8">OUT</text>
<text x="40.5" y="244.5">5</text>
<text x="26.3" y="249.6">3</text>
<text x="28.6" y="250.9">NC</text>
<text x="34.4" y="250.9">GND</text>
<text x="36.2" y="248.4">NC</text>
<text x="40.5" y="247.1">1</text>
<text x="40.5" y="249.6">2</text>
</g>
<text font-size="2.3" fill="#a00000" x="176.3" y="111">Raspberry Pi 4/5</text>
<g font-size="1.5" fill="#000080">
<text x="407.4" y="132.7">H1</text>
<text x="120.4" y="230.5">U26</text>
</g>
</svg>
